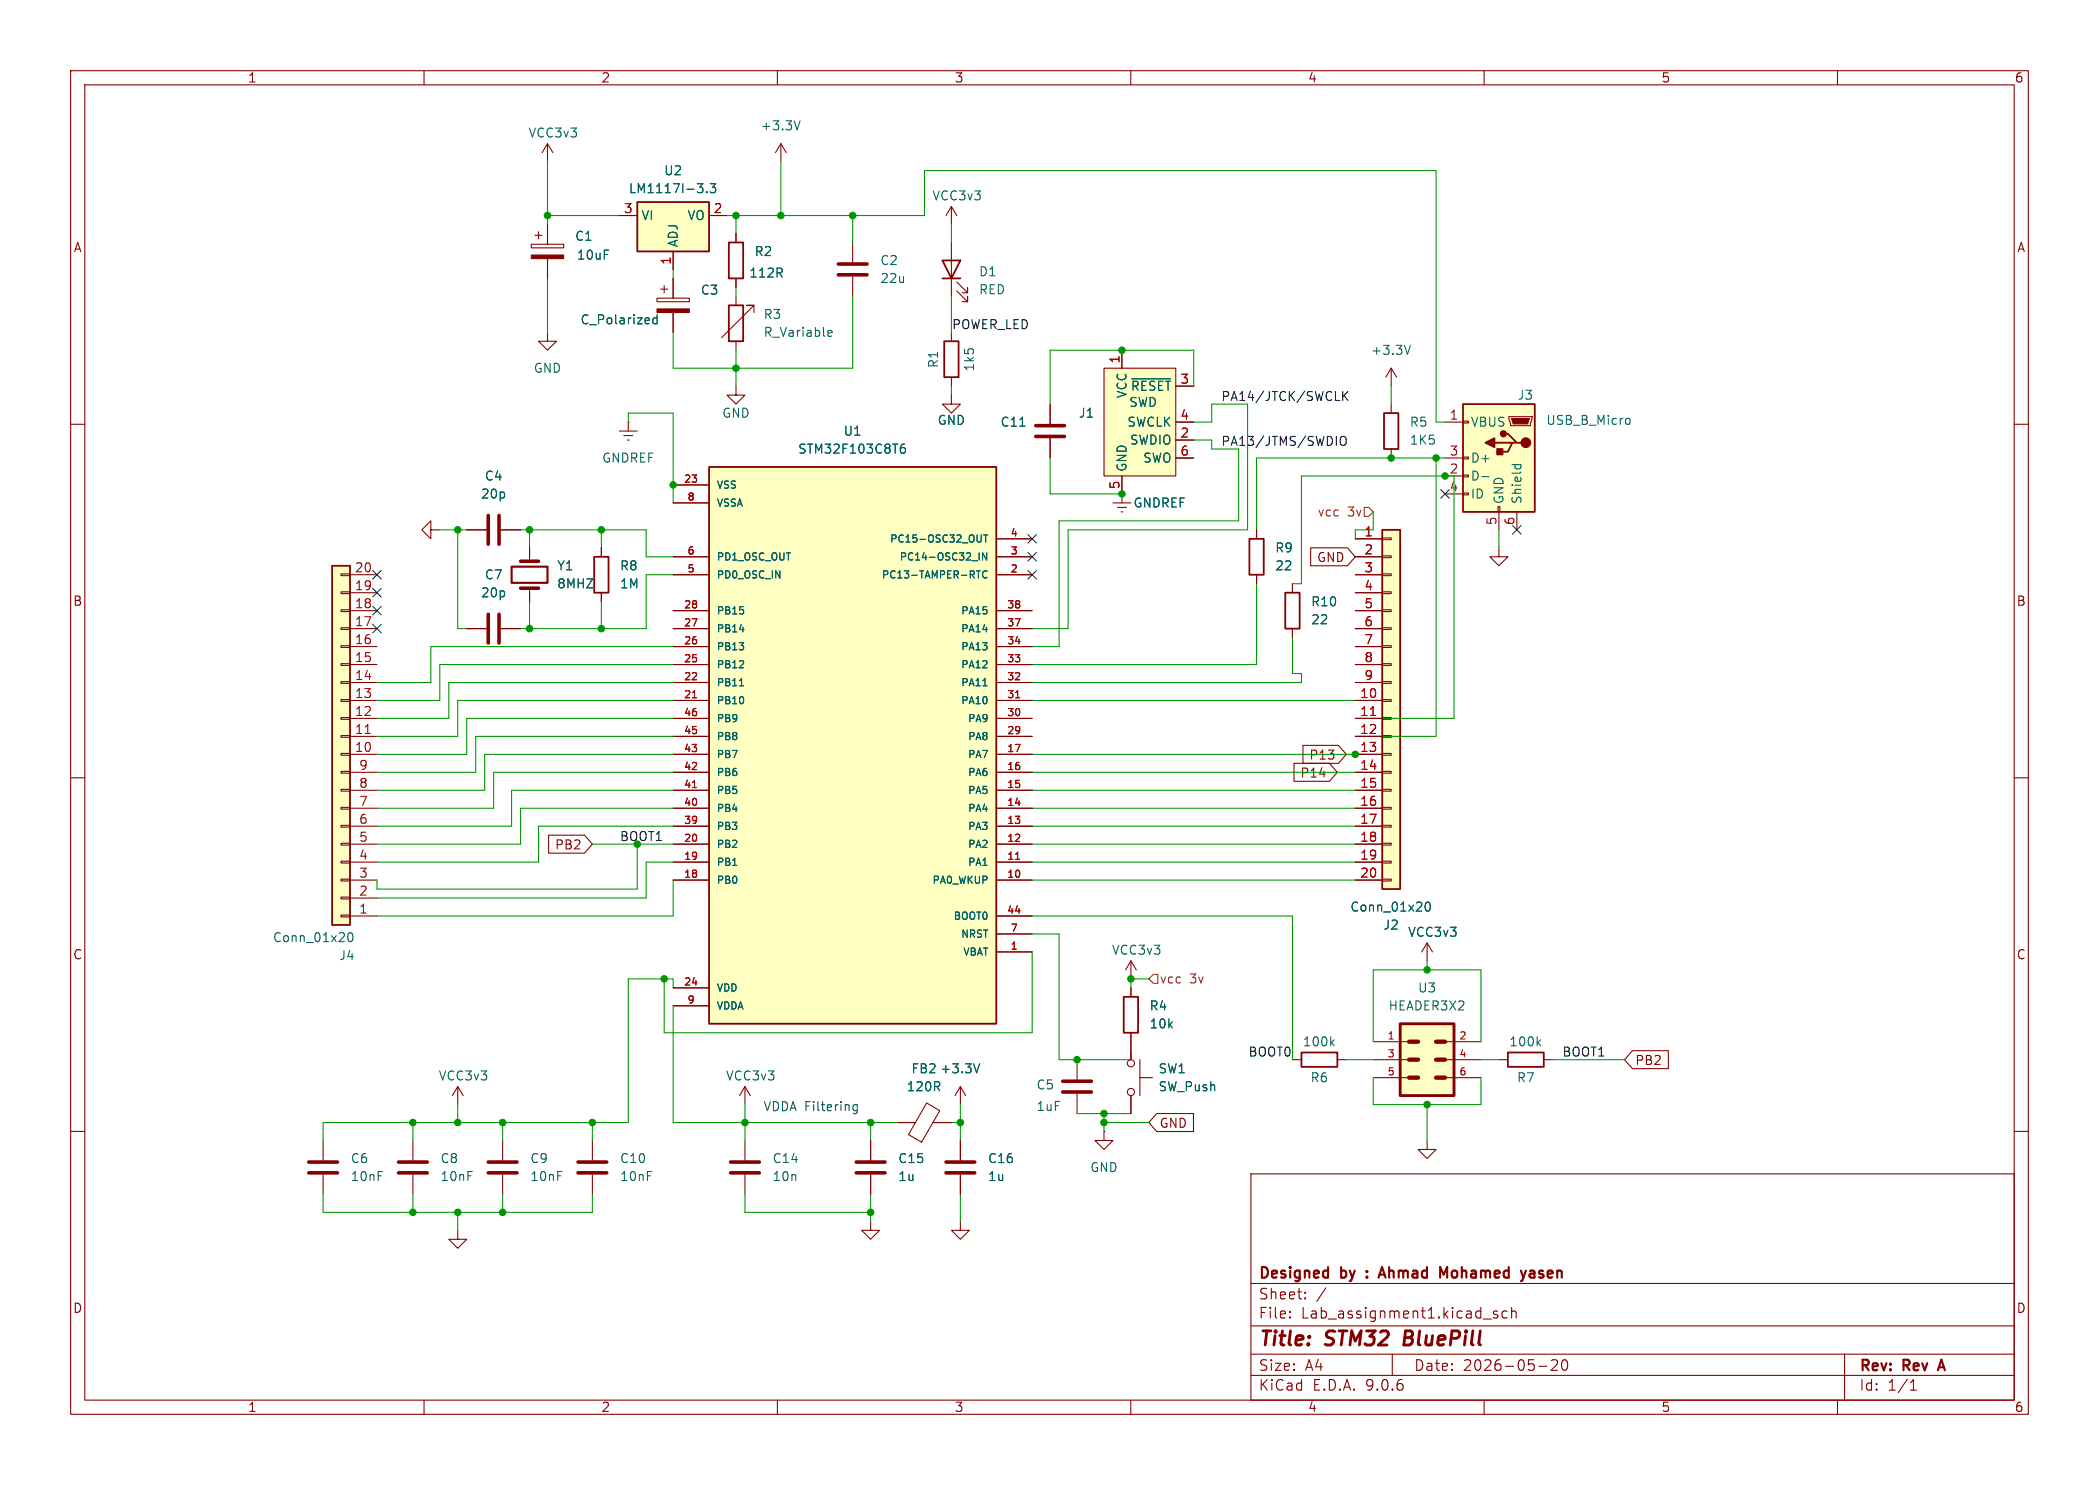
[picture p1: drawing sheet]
<svg xmlns="http://www.w3.org/2000/svg" width="297mm" height="210mm" viewBox="0 0 297 210" stroke-linecap="round" stroke-linejoin="round" font-family="sans-serif">
<g fill="none" stroke="#840000" stroke-width=".15">
<path d="M10 10h277v190h-277zM12 12h273v186h-273zM60 10v2M110 10v2M160 10v2M210 10v2M260 10v2M104.1 33v1.3M104.1 39.4v1.2M134.6 55.9v1.3h1.3l-1.3 1.2-1.3-1.2h1.3M148.6 57.2v2.7M10 60h2"/>
<path d="M85.1 77.5v1.2M148.6 62v2.8M177.8 74.9v1.3M285 60h2M66 88.9h2.8M70.9 88.9h2.8M85.1 83.8v1.3M177.8 81.3v1.3M10 110h2M285 110h2M201.9 133.4l-.7 1.2M201.9 133.4l.8 1.2"/>
<path d="M201.9 133.4v2.5M10 160h2M156.2 160v1.3h1.3l-1.3 1.3-1.3-1.3h1.3M156.2 160h.1M177 166h108v32h-108zM285 160h2M60 198v2M110 198v2M160 198v2M177 194.5h108M177 191.5h108M177 187.5h108"/>
<path d="M177 181.5h108M182.5 186.3h.1l-.1 .1M182.5 186.3v.1M182.5 185.5v.1M182.5 185.5h.1l-.1 .1M184.7 183.6v.1M184.7 183.6h-.1l.1 .1M184.7 182.8v.1M184.7 182.8h-.1l.1 .1M187.6 182.1l-1.3 2M197 191.5v3M210 198v2"/>
<path d="M211.9 185.5l-.4-.1-.2 .2 .1 .2 .5 .2 .1 .1-.1 .2-.2 .1-.4-.1M213.2 185.5l-.4-.1-.3 .3v.4l.2 .2 .1 .1 .4-.1M213.9 185.5a.37 .37 0 0 1 .6 .1v.8M213.9 184.9v1.5M217.7 193.2h1.2M219.5 192.4l.2-.1 .5 .1a.41 .41 0 0 1 .1 .5l-.8 .9h.9M221.1 192.4a.36 .36 0 0 1 .4-.1 .36 .36 0 0 1 .2 .3 .77 .77 0 0 1-.4 1.2 .91 .91 0 0 1-.2-1.4zM260 198v2M261 191.5v6.5M270.3 196.6h.9M270.3 195.5l.4-.4v1.5"/>
</g>
<g fill="none" stroke="#840000" stroke-width=".3">
<path d="M193.4 179.8v.1M193.4 179.8h.1l-.1 .1M193.4 179.8h-.1l.1 .1M203.8 179.2l.5 1.1 .5-1.1v1.5M216.5 179.8l.4-.1 .2 .2M193.4 180.5l.1 .1-.1 .1M193.4 180.5l-.1 .1 .1 .1M193.4 180.5v.2M195.1 180.7l.5-1.5 .5 1.5M195.2 180.3h.7M217.1 180l-.5 .1a.29 .29 0 0 0-.2 .3 .29 .29 0 0 0 .2 .3l.5-.1M274.3 193.4h.8"/>
<path d="M274.7 192.3l-.5 1.5"/>
</g>
<path d="M198.9 188.2l-.3 2h.8" fill="none" stroke="#840000" stroke-width=".4"/>
<path d="M103.1 34.3h2.1v5.1h-2.1zM84.1 78.7h2v5.1h-2zM176.8 76.2h2v5.1h-2z" fill="none" stroke="#840000" stroke-width=".25"/>
<path d="M146.6 60.2h4M146.6 61.7h4M69.1 86.9v4M70.6 86.9v4" fill="none" stroke="#840000" stroke-width=".51"/>
<path d="M144.3 60.3h.7" fill="none" stroke="#006464" stroke-width=".15"/>
<path d="M198.1 144.8h7.6v10.1h-7.6z" fill="#ffffc2"/>
<path d="M198.1 144.8h7.6v10.1h-7.6z" fill="none" stroke="#840000" stroke-width=".41"/>
<path d="M199.4 147.3h1.3M199.4 149.9h1.3M199.4 152.4h1.3M203.2 147.3h1.3M203.2 149.9h1.3M203.2 152.4h1.3" fill="none" stroke="#840000" stroke-width=".61"/>
<g fill="none" stroke="#840000" stroke-width=".15">
<path d="M152.4 149.9v2.8M152.4 154.7v2.8M160 147.3v2.6M160 154.9v2.6M161.3 152.4h1.8M161.3 149.9v5M182.9 149.9h1.2M189.2 149.9h1.3M194.3 147.3h5.1M194.3 149.9h5.1M194.3 152.4h5.1M204.5 147.3h5"/>
<path d="M204.5 149.9h5M204.5 152.4h5M135.9 161.3v2.8M135.9 166.1v2.8"/>
<circle cx="160" cy="154.4" r=".51"/>
<circle cx="160" cy="150.4" r=".51"/>
</g>
<path d="M150.4 152.9h4M150.4 154.4h4M133.9 164.3h4M133.9 165.9h4" fill="none" stroke="#840000" stroke-width=".51"/>
<path d="M184.1 148.8h5.1v2.1h-5.1z" fill="none" stroke="#840000" stroke-width=".25"/>
<path d="M188.4 147.4l.4 .5M188.8 147.1l-.5 .4" fill="none" stroke="#006464" stroke-width=".15"/>
<path d="M195.6 74.9h2.5v50.8h-2.5z" fill="#ffffc2"/>
<path d="M195.6 74.9h2.5v50.8h-2.5zM181.9 83.8h2v5.1h-2zM213.4 148.8h5v2.1h-5z" fill="none" stroke="#840000" stroke-width=".25"/>
<g fill="none" stroke="#840000" stroke-width=".15">
<path d="M95.2 39.4v2.8M110.5 20.3l-.8 1.3M110.5 20.3l.8 1.3M110.5 20.3v2.6M93 42.2h4.5v.5h-4.5zM93.5 40.9h1M94 40.4v1M95.2 44.2v2.8M191.8 76.2h3.8M191.8 78.7h3.8M195.6 76.1h1.2v.2h-1.2zM195.6 78.6h1.2v.3h-1.2z"/>
<path d="M182.9 82.6v1.2M182.9 88.9v1.3M191.8 81.3h3.8M191.8 83.8h3.8M191.8 86.4h3.8M191.8 88.9h3.8M191.8 91.4h3.8M191.8 94h3.8M191.8 96.5h3.8M191.8 99.1h3.8M195.6 81.2h1.2v.2h-1.2zM195.6 83.7h1.2v.2h-1.2z"/>
<path d="M195.6 86.2h1.2v.3h-1.2zM195.6 88.8h1.2v.2h-1.2zM195.6 91.3h1.2v.3h-1.2zM195.6 93.9h1.2v.2h-1.2zM195.6 96.4h1.2v.2h-1.2zM195.6 98.9h1.2v.3h-1.2zM191.8 101.6h3.8M191.8 104.1h3.8M191.8 106.7h3.8M191.8 109.2h3.8M191.8 111.8h3.8M191.8 114.3h3.8"/>
<path d="M191.8 116.8h3.8M191.8 119.4h3.8M195.6 101.5h1.2v.2h-1.2zM195.6 104h1.2v.3h-1.2zM195.6 106.6h1.2v.2h-1.2zM195.6 109.1h1.2v.2h-1.2zM195.6 111.6h1.2v.3h-1.2zM195.6 114.2h1.2v.2h-1.2zM195.6 116.7h1.2v.3h-1.2zM195.6 119.3h1.2v.2h-1.2zM191.8 121.9h3.8M191.8 124.5h3.8"/>
<path d="M195.6 121.8h1.2v.2h-1.2zM195.6 124.3h1.2v.3h-1.2zM105.4 153.7l-.8 1.2M105.4 153.7l.8 1.2M105.4 153.7v2.5M127 158.8h2.5M131.1 156l1.9 1.1-2.6 4.4-1.9-1zM132 158.8h2.6M212.1 149.9h1.3M218.4 149.9h1.3"/>
</g>
<path d="M193.9 101.2h.7" fill="none" stroke="#a90000" stroke-width=".15"/>
<path d="M113.2 17.1l-.4 1.3M93 44.5v1.3M93 45l-.4-.1-.2 .3v.3l.1 .2h.5M201.8 127.7l.2-.1a.69 .69 0 0 1 .3 1.1l-.2 .1a.69 .69 0 0 1-.3-1.1zM217.6 147.4l.4 .5M218 147.1l-.5 .4" fill="none" stroke="#006464" stroke-width=".15"/>
<path d="M93 43.7h4.5v.5h-4.5z" fill="#840000" stroke="#840000" stroke-width=".15"/>
<path d="M90.2 28.6h10.1v7h-10.1z" fill="#ffffc2"/>
<path d="M90.2 28.6h10.1v7h-10.1zM133.3 36.8h2.6l-1.3 2.6zM133.3 39.4h2.6M103.1 43.2h2.1v5.1h-2.1z" fill="none" stroke="#840000" stroke-width=".25"/>
<g fill="none" stroke="#840000" stroke-width=".15">
<path d="M87.6 30.5h2.6M95.2 35.6v2.5M100.3 30.5h2.6M134.6 29.2l-.7 1.3M134.6 29.2l.8 1.3M134.6 29.2v2.6M134.6 34.3v7.6M135.4 39.9l1.5 1.5v-.8v.8h-.8M77.5 47v1.3h1.2l-1.2 1.2-1.3-1.2h1.3M104.1 41.9v1.3M104.1 48.3v1.2M106.7 44.2v-1h-1h1l-4.6 4.6"/>
<path d="M135.4 41.1l1.5 1.6v-.8v.8h-.8M135.9 153.7l-.8 1.2M135.9 153.7l.8 1.2M135.9 153.7v2.5M123.2 172.7v1.3h1.3l-1.3 1.3-1.3-1.3h1.3M135.9 172.7v1.3h1.3l-1.3 1.3-1.3-1.3h1.3M201.9 161.3v1.3h1.3l-1.3 1.2-1.2-1.2h1.2"/>
</g>
<path d="M98.7 26h.8l-.5 .5M99.3 26.5l.2 .2v.3l-.2 .2M100 27.1v.1M100.5 26h.8l-.5 .5 .4 .1v.5l-.2 .1h-.3l-.2-.1M117.2 47.5h.5M117.2 46.8l.4-.1 .1 .1v.2l-.6 .1M138.6 150.4l-.4 1.3" fill="none" stroke="#006464" stroke-width=".15"/>
<path d="M207 57.2h10.2v15.2h-10.2z" fill="#ffffc2"/>
<path d="M133.6 48.3h2v5h-2zM195.8 58.4h2.1v5.1h-2.1zM207 57.2h10.2v15.2h-10.2zM211.5 62.6h2.5M212.7 61.3h.7l1.2 1.3h.7M214.6 62.6h-.6l-.6 1.3h-1.3M159 141h2v5.1h-2z" fill="none" stroke="#840000" stroke-width=".25"/>
<g fill="none" stroke="#840000" stroke-width=".15">
<path d="M75.2 34.5h4.6v.6h-4.6zM75.7 33.3h1M76.2 32.8v1M77.5 20.3l-.8 1.3M77.5 20.3l.7 1.3M77.5 20.3v2.6M77.5 31.8v2.7M77.5 36.6v2.8M120.6 34.3v2.8M120.6 39.1v2.8M88.9 59.7h.1M88.9 59.7v1.3"/>
<path d="M104.1 54.6v1.3h1.3l-1.3 1.3-1.2-1.3h1.2M134.6 47v1.3M134.6 53.3v1.3M196.8 52.1v2.5M196.8 57.2v1.2M196.8 52.1l-.7 1.2M196.8 52.1l.8 1.2M204.5 59.7h2.5M207 59.6h.8v.2h-.8zM213.5 58.9h3.3v.3l-.3 1h-2.8zM87.6 61h2.6M88.3 61.6h1.2"/>
<path d="M88.8 62.2h.2M157.5 71.1h2.5M158.1 71.8h1.3M158.6 72.4h.3M158.7 69.9h.1M158.7 69.9v1.2M196.8 63.5v1.3M204.5 64.8h2.5M204.5 67.3h2.5M204.5 69.9h2.5M207 64.6h.8v.3h-.8zM207 67.2h.8v.2h-.8z"/>
<path d="M207 69.7h.8v.3h-.8zM212 71.6h.2v.8h-.2zM212.1 77.5v1.2h1.3l-1.3 1.3-1.3-1.3h1.3M212.1 72.4v2.5M214.6 72.4v2.5M160 135.9v2.5M160 139.7v1.3M160 135.9l-.7 1.3M160 135.9l.8 1.3M160 146.1v1.2M105.4 161.3v2.8M105.4 166.1v2.8"/>
</g>
<g fill="#840000" stroke="#840000" stroke-width=".15">
<path d="M213.9 59.2h2.5l-.2 .7h-2.1z"/>
<path d="M75.2 36.1h4.6v.5h-4.6z"/>
</g>
<g fill="#840000" stroke="#840000" stroke-width=".25">
<path d="M211.8 63.5h.8v.8h-.8z"/>
<path d="M210.2 62.6l1.3-.6v1.2z"/>
<circle cx="215.9" cy="62.6" r=".63"/>
<circle cx="212.7" cy="61.3" r=".38"/>
</g>
<path d="M199.6 48.8l-.5 1.3M230.2 59.2h.3l.2 .2-.1 .5-.4 .1M209.7 67.4h1M213.9 65.7h1.3M214.4 65.7v.4M215.1 65.7l.1 .4" fill="none" stroke="#006464" stroke-width=".15"/>
<path d="M118.6 37.3h4.1M118.6 38.9h4.1M103.4 164.3h4M103.4 165.9h4" fill="none" stroke="#840000" stroke-width=".51"/>
<path d="M156.2 52.1h10.2v15.2h-10.2z" fill="#ffffc2"/>
<path d="M156.2 52.1h10.2v15.2h-10.2zM158.7 49.5v2.6M166.4 54.6h2.5M166.4 59.7h2.5M158.7 67.3v2.6M166.4 62.2h2.5M166.4 64.8h2.5M123.2 161.3v2.8M123.2 166.1v2.8" fill="none" stroke="#840000" stroke-width=".15"/>
<path d="M160.1 53.6h5.5" fill="none" stroke="#006464" stroke-width=".15"/>
<path d="M121.2 164.3h4M121.2 165.9h4" fill="none" stroke="#840000" stroke-width=".51"/>
<path d="M47 80h2.5v50.8h-2.5z" fill="#ffffc2"/>
<path d="M47 80h2.5v50.8h-2.5z" fill="none" stroke="#840000" stroke-width=".25"/>
<g fill="none" stroke="#840000" stroke-width=".15">
<path d="M61 74.9v-1.2l-1.3 1.2 1.3 1.3v-1.3h1.2M48.3 98.9h1.2v.3h-1.2zM48.3 96.4h1.2v.2h-1.2zM48.3 93.9h1.2v.2h-1.2zM48.3 91.3h1.2v.3h-1.2zM48.3 88.8h1.2v.2h-1.2zM48.3 86.2h1.2v.3h-1.2zM48.3 83.7h1.2v.2h-1.2zM48.3 81.2h1.2v.2h-1.2zM49.5 99.1h3.8M49.5 96.5h3.8M49.5 94h3.8"/>
<path d="M49.5 91.4h3.8M49.5 88.9h3.8M49.5 86.4h3.8M49.5 83.8h3.8M49.5 81.3h3.8M48.3 119.3h1.2v.2h-1.2zM48.3 116.7h1.2v.3h-1.2zM48.3 114.2h1.2v.2h-1.2zM48.3 111.6h1.2v.3h-1.2zM48.3 109.1h1.2v.2h-1.2zM48.3 106.6h1.2v.2h-1.2zM48.3 104h1.2v.3h-1.2z"/>
<path d="M48.3 101.5h1.2v.2h-1.2zM49.5 119.4h3.8M49.5 116.8h3.8M49.5 114.3h3.8M49.5 111.8h3.8M49.5 109.2h3.8M49.5 106.7h3.8M49.5 104.1h3.8M49.5 101.6h3.8M48.3 129.4h1.2v.3h-1.2zM48.3 126.9h1.2v.2h-1.2zM48.3 124.3h1.2v.3h-1.2z"/>
<path d="M48.3 121.8h1.2v.2h-1.2zM49.5 129.5h3.8M49.5 127h3.8M49.5 124.5h3.8M49.5 121.9h3.8M64.8 153.7l-.8 1.2M64.8 153.7l.7 1.2M64.8 153.7v2.5M58.4 161.3v2.8M58.4 166.1v2.8M64.8 174v1.3h1.2l-1.2 1.2-1.3-1.2h1.3"/>
</g>
<path d="M51.7 103.7h.7" fill="none" stroke="#a90000" stroke-width=".15"/>
<path d="M49.3 132l.2-.1a.69 .69 0 0 1 .3 1.1l-.2 .2a.69 .69 0 0 1-.3-1.2z" fill="none" stroke="#006464" stroke-width=".15"/>
<path d="M56.4 164.3h4.1M56.4 165.9h4.1" fill="none" stroke="#840000" stroke-width=".51"/>
<path d="M100.3 66h40.7v78.8h-40.7z" fill="#ffffc2"/>
<path d="M100.3 66h40.7v78.8h-40.7z" fill="none" stroke="#840000" stroke-width=".25"/>
<g fill="none" stroke="#840000" stroke-width=".15">
<path d="M77.5 31.8v2.7M77.5 36.6v2.8M87.6 30.5h2.6M95.2 35.6v2.5M95.2 39.4v2.8M100.3 30.5h2.6M104.1 33v1.3M104.1 39.4v1.2M95.2 44.2v2.8M148.6 57.2v2.7M158.7 49.5v2.6M166.4 54.6h2.5"/>
<path d="M166.4 59.7h2.5M66 74.9h2.8M70.9 74.9h2.8M74.9 77.5v1.9M85.1 77.5v1.2M95.2 78.7h5.1M95.2 71.1h5.1M95.2 68.6h5.1M141 78.7h5M141 76.2h5M148.6 62v2.8M158.7 69.9h.1"/>
<path d="M158.7 67.3v2.6M166.4 62.2h2.5M166.4 64.8h2.5M177.8 74.9v1.3M185.5 77.5h5.2l1.1 1.2-1.1 1.3h-5.2zM191.8 78.7h3.8M191.8 76.2h3.8M66 88.9h2.8M70.9 88.9h2.8M74.9 83.2v1.9M85.1 83.8v1.3M95.2 99.1h5.1"/>
<path d="M95.2 96.5h5.1M95.2 94h5.1M95.2 91.4h5.1M95.2 88.9h5.1M95.2 86.4h5.1M95.2 81.3h5.1M141 99.1h5M141 96.5h5M141 94h5M141 91.4h5M141 88.9h5M141 86.4h5"/>
<path d="M141 81.3h5M177.8 81.3v1.3M182.9 82.6v1.2M182.9 88.9v1.3M191.8 99.1h3.8M191.8 96.5h3.8M191.8 94h3.8M191.8 91.4h3.8M191.8 88.9h3.8M191.8 86.4h3.8M191.8 81.3h3.8M191.8 83.8h3.8"/>
<path d="M77.6 118.1h5.1l1.1 1.3-1.1 1.3h-5.1zM95.2 119.4h5.1M95.2 116.8h5.1M95.2 114.3h5.1M95.2 111.8h5.1M95.2 109.2h5.1M95.2 106.7h5.1M95.2 104.1h5.1M95.2 101.6h5.1M141 119.4h5M141 116.8h5M141 114.3h5"/>
<path d="M141 111.8h5M141 109.2h5M141 106.7h5M141 104.1h5M141 101.6h5M183.1 107.9h5l1.1 1.3-1.1 1.3h-5zM184.4 105.4h5l1.1 1.3-1.1 1.3h-5zM191.8 119.4h3.8M191.8 116.8h3.8M191.8 114.3h3.8M191.8 111.8h3.8M191.8 109.2h3.8"/>
<path d="M191.8 106.7h3.8M191.8 104.1h3.8M191.8 101.6h3.8M95.2 124.5h5.1M95.2 121.9h5.1M95.2 139.7h5.1M141 134.6h5M141 132.1h5M141 129.5h5M141 124.5h5M141 121.9h5M160 139.7v1.3"/>
<path d="M191.8 124.5h3.8M191.8 121.9h3.8M95.2 142.2h5.1M127 158.8h2.5M132.1 158.8h2.5M160 146.1v3.8M160 154.9v2.6M163.7 157.5h5.2v2.5h-5.2l-1.1-1.2zM231 148.6h5.1v2.5h-5.1l-1.1-1.2zM45.7 161.3v2.8M45.7 166.1v2.8M71.1 161.3v2.8"/>
<path d="M71.1 166.1v2.8M83.8 161.3v2.8M83.8 166.1v2.8M123.2 161.3v2.8M123.2 166.1v2.8M135.9 161.3v2.8M135.9 166.1v2.8"/>
</g>
<path d="M98 98.7h.6M143.7 98.7h.6M98 111.4h.6M193.9 101.2h.7M143.7 121.5h.6" fill="none" stroke="#a90000" stroke-width=".15"/>
<g fill="none" stroke="#006464" stroke-width=".15">
<path d="M98.7 26h.8l-.5 .5M99.3 26.5l.2 .2v.3l-.2 .2M100 27.1v.1M100.5 26h.8l-.5 .5 .4 .1v.5l-.2 .1h-.3l-.2-.1M93 44.5v1.3M93 45l-.4-.1-.2 .3v.3l.1 .2h.5M160.1 53.6h5.5M127.4 63.5l.2-.2h.3l.2 .2v.3l-.2 .3-.4-.1-.1-.2M128 62.8a.5 .5 0 0 0-.6 .6M138.5 78.2v1M138.8 75.6v.9l-.2 .2M139.2 75.6h.6"/>
<path d="M139.5 75.6v1.1M139.6 78.2v1l-.6-1v1M144.3 60.3h.7M104.6 97h.6M104.6 89h.7M138.2 80.7h.5M138.5 80.7v1M139.1 97h.6M139.7 80.8a.48 .48 0 0 0-.7 .4 .48 .48 0 0 0 .5 .5l.2-.1M103.7 122.4h.6M201.8 127.7l.2-.1a.69 .69 0 0 1 .3 1.1l-.2 .1a.69 .69 0 0 1-.3-1.1zM138.6 150.4l-.4 1.3"/>
</g>
<path d="M69.1 72.9v4.1M70.6 72.9v4.1M73.7 79.4h2.5M73.7 83.2h2.5M43.7 164.3h4.1M43.7 165.9h4.1M69.1 164.3h4.1M69.1 165.9h4.1M81.8 164.3h4.1M81.8 165.9h4.1" fill="none" stroke="#840000" stroke-width=".51"/>
<path d="M72.4 80.1h5.1v2.3h-5.1z" fill="none" stroke="#840000" stroke-width=".3"/>
<path d="M193 71.8h.7l.6 .6-.6 .6h-.7zM163.2 137.8h.6v1.3h-.6l-.6-.7z" fill="none" stroke="#725600" stroke-width=".15"/>
<path d="M189 56.6h.6M190 55.4v1.2M190.2 55.9l.5 .7M190.7 55.4l-.7 .7M189.7 61.9a.43 .43 0 0 1 .5-.2 .43 .43 0 0 1 .3 .4v.5a.42 .42 0 0 1-.4 .4 .42 .42 0 0 1-.5-.4z" fill="none" stroke="#0f0f0f" stroke-width=".15"/>
<g fill="none" stroke="#009600" stroke-width=".15">
<path d="M77.5 30.5h10.1M77.5 22.9v8.9M77.5 39.4v7.6M95.2 38.1v1.3M102.9 30.5h27.9v-6.4h72.4v35.6h1.3M104.1 30.5v2.5M110.5 22.9v7.6M120.6 30.5v3.8M134.6 31.8v2.5M88.9 59.7v-1.3h6.3v12.7M104.1 40.6v1.3M104.1 49.5v5.1"/>
<path d="M120.6 41.9v10.2h-25.4v-5.1M134.6 41.9v5.1M134.6 54.6v1.3M168.9 59.7h2.5v-2.5h5.1v17.7h-25.4v14h-5.1M168.9 54.6v-5.1h-20.3v7.7M196.8 54.6v2.6M62.2 74.9h3.8M64.8 74.9v14h1.2M73.7 74.9h17.7v3.8h3.8M74.9 74.9v2.6M85.1 74.9v2.6M148.6 64.8v5.1h10.1"/>
<path d="M168.9 62.2h2.5v1.3h3.9v10.2h-25.4v17.7h-3.9M194.3 72.4v2.5h-2.5v1.3M203.2 64.8v39.3h-11.4M204.5 64.8h-26.7v10.1M204.5 67.3h-20.4v15.3h-1.2M205.7 67.3v34.3h-13.9M212.1 74.9v2.6M74.9 85.1v3.8M85.1 85.1v3.8M95.2 94h-33v5.1h-8.9M95.2 99.1h-30.4v5h-11.5M95.2 91.4h-34.2v5.1h-7.7"/>
<path d="M95.2 96.5h-31.7v5.1h-10.2M95.2 81.3h-3.8v7.6h-17.7M146 99.1h45.8M177.8 82.6v11.4h-31.8M182.9 90.2v5.1h1.2v1.2h-38.1M83.8 119.4h11.4M90.2 119.4v6.3h-36.9v-1.2M95.2 106.7h-26.6v5.1h-15.3M95.2 111.8h-22.8v5h-19.1M95.2 114.3h-21.5v5.1h-20.4M95.2 104.1h-27.9v5.1h-14M95.2 109.2h-25.4v5.1h-16.5"/>
<path d="M95.2 101.6h-29.2v5.1h-12.7M95.2 116.8h-19v5.1h-22.9M146 111.8h45.8M146 119.4h45.8M146 109.2h45.8M146 106.7h47M146 116.8h45.8M146 114.3h45.8M95.2 124.5v5h-41.9M95.2 121.9h-3.8v5.1h-38.1M95.2 139.7v-1.3h-6.3v20.4h-43.2v2.5M146 129.5h36.9v20.4"/>
<path d="M146 132.1h3.9v17.8h10.1v-1.3M146 134.6v11.5h-52v-7.7M146 121.9h45.8M146 124.5h45.8M162.6 138.4h-2.6v1.3M201.9 135.9v1.3M58.4 158.8v2.5M64.8 156.2v2.6M71.1 158.8v2.5M83.8 158.8v2.5M95.2 142.2v16.6h31.8M105.4 156.2v5.1"/>
<path d="M123.2 158.8v2.5M134.6 158.8h1.3M135.9 156.2v5.1M152.4 157.5h7.6M156.2 157.5v2.5M156.2 158.8h6.4M190.5 149.9h3.8M194.3 147.3v-10.1h15.2v10.1M194.3 152.4v3.8h15.2v-3.8M201.9 156.2v5.1M209.5 149.9h2.6M219.7 149.9h10.2"/>
<path d="M45.7 168.9v2.6h38.1v-2.6M58.4 168.9v2.6M64.8 171.5v2.5M71.1 168.9v2.6M105.4 168.9v2.6h17.8M123.2 168.9v3.8M135.9 168.9v3.8"/>
</g>
<g fill="none" stroke="#000084" stroke-width=".15">
<path d="M145.4 78.1l1.3 1.2M145.4 75.6l1.3 1.2M146.7 78.1l-1.3 1.2M146.7 75.6l-1.3 1.2M203.9 69.2l1.2 1.3M205.1 69.2l-1.2 1.3M214 74.3l1.2 1.2M215.2 74.3l-1.2 1.2M52.7 83.2l1.2 1.2M52.7 85.8l1.2 1.2M52.7 80.7l1.2 1.2M52.7 88.3l1.2 1.2"/>
<path d="M53.9 83.2l-1.2 1.2M53.9 85.8l-1.2 1.2M53.9 80.7l-1.2 1.2M53.9 88.3l-1.2 1.2M145.4 80.7l1.3 1.2M146.7 80.7l-1.3 1.2"/>
</g>
<path d="M121.3 156.2v1l-.2 .3-.3-.1M121.3 156.3l-.4-.1-.2 .3v.3l.1 .2h.5" fill="none" stroke="#0000c2" stroke-width=".15"/>
<g fill="#009600" stroke="#009600" stroke-width=".15">
<circle cx="191.8" cy="106.7" r=".46"/>
<circle cx="201.9" cy="137.2" r=".46"/>
<circle cx="201.9" cy="156.2" r=".46"/>
<circle cx="204.5" cy="67.3" r=".46"/>
<circle cx="203.2" cy="64.8" r=".46"/>
<circle cx="196.8" cy="64.8" r=".46"/>
<circle cx="158.7" cy="69.9" r=".46"/>
<circle cx="152.4" cy="149.9" r=".46"/>
<circle cx="156.2" cy="157.5" r=".46"/>
<circle cx="135.9" cy="158.8" r=".46"/>
<circle cx="156.2" cy="158.8" r=".46"/>
<circle cx="160" cy="138.4" r=".46"/>
<circle cx="95.2" cy="68.6" r=".46"/>
<circle cx="158.7" cy="49.5" r=".46"/>
<circle cx="120.6" cy="30.5" r=".46"/>
<circle cx="110.5" cy="30.5" r=".46"/>
<circle cx="94" cy="138.4" r=".46"/>
<circle cx="71.1" cy="171.5" r=".46"/>
<circle cx="83.8" cy="158.8" r=".46"/>
<circle cx="105.4" cy="158.8" r=".46"/>
<circle cx="123.2" cy="171.5" r=".46"/>
<circle cx="123.2" cy="158.8" r=".46"/>
<circle cx="64.8" cy="74.9" r=".46"/>
<circle cx="90.2" cy="119.4" r=".46"/>
<circle cx="58.4" cy="171.5" r=".46"/>
<circle cx="64.8" cy="171.5" r=".46"/>
<circle cx="64.8" cy="158.8" r=".46"/>
<circle cx="58.4" cy="158.8" r=".46"/>
<circle cx="71.1" cy="158.8" r=".46"/>
<circle cx="85.1" cy="74.9" r=".46"/>
<circle cx="74.9" cy="74.9" r=".46"/>
<circle cx="85.1" cy="88.9" r=".46"/>
<circle cx="74.9" cy="88.9" r=".46"/>
<circle cx="104.1" cy="30.5" r=".46"/>
<circle cx="104.1" cy="52.1" r=".46"/>
<circle cx="77.5" cy="30.5" r=".46"/>
</g>
<g font-size="2.8" fill="#840000">
<text x="178" y="190.9">Title:</text>
<text x="187.7" y="190.9">STM32</text>
<text x="199.5" y="190.9">BluePill</text>
</g>
<g font-size="2.1" fill="#840000">
<text x="178" y="184">Sheet:</text>
<text x="178" y="181.2">Designed</text>
<text x="189.8" y="181.2">by</text>
<text x="196.5" y="181.2">Ahmad</text>
<text x="205.6" y="181.2">Mohamed</text>
<text x="217.8" y="181.2">yasen</text>
<text x="178" y="186.7">File:</text>
<text x="184.1" y="186.7">Lab_assignment1.kicad_sch</text>
<text x="178" y="196.9">KiCad</text>
<text x="178" y="194.1">Size:</text>
<text x="184.7" y="194.1">A4</text>
<text x="185.7" y="196.9">E.D.A.</text>
<text x="193.3" y="196.9">9.0.6</text>
<text x="200" y="194.1">Date:</text>
<text x="207" y="194.1">2026-05-20</text>
<text x="263" y="194.3">Rev:</text>
<text x="263" y="196.9">Id:</text>
<text x="267.1" y="196.9">1/1</text>
<text x="269.4" y="194.3">Rev</text>
<text x="275.1" y="194.3">A</text>
</g>
<g font-size="1.8" fill="#840000">
<text x="35" y="11.9">1</text>
<text x="85" y="11.9">2</text>
<text x="135" y="11.9">3</text>
<text x="185" y="11.9">4</text>
<text x="235" y="11.9">5</text>
<text x="285" y="11.9">6</text>
<text x="10.3" y="35.9">A</text>
<text x="285.3" y="35.9">A</text>
<text x="186.3" y="79.7">GND</text>
<text x="10.3" y="85.9">B</text>
<text x="285.3" y="85.9">B</text>
<text x="185.2" y="107.6">P13</text>
<text x="183.9" y="110.2">P14</text>
<text x="78.4" y="120.3">PB2</text>
<text x="10.3" y="135.9">C</text>
<text x="285.3" y="135.9">C</text>
<text x="231.3" y="150.8">PB2</text>
<text x="164" y="159.7">GND</text>
<text x="10.3" y="185.9">D</text>
<text x="285.3" y="185.9">D</text>
<text x="35" y="199.9">1</text>
<text x="85" y="199.9">2</text>
<text x="135" y="199.9">3</text>
<text x="185" y="199.9">4</text>
<text x="235" y="199.9">5</text>
<text x="285" y="199.9">6</text>
</g>
<g font-size="1.8" fill="#006464">
<text x="74.7" y="19.7">VCC3v3</text>
<text x="107.5" y="18.6">+3.3V</text>
<text x="88.9" y="27.5">LM1117I-3.3</text>
<text x="93.9" y="25">U2</text>
<text x="131.8" y="28.5">VCC3v3</text>
<text x="81.3" y="34.3">C1</text>
<text x="90.7" y="31.3">VI</text>
<text x="96.1" y="35.1" transform="rotate(-90 96.1 35.1)">ADJ</text>
<text x="97.2" y="31.3">VO</text>
<text x="81.5" y="36.9">10uF</text>
<text x="99.1" y="41.9">C3</text>
<text x="105.9" y="39.5">112R</text>
<text x="106.7" y="36.4">R2</text>
<text x="124.5" y="37.7">C2</text>
<text x="124.5" y="40.2">22u</text>
<text x="138.4" y="39.3">D1</text>
<text x="138.4" y="41.8">RED</text>
<text x="82.1" y="46.1">C_Polarized</text>
<text x="108" y="45.3">R3</text>
<text x="108" y="47.9">R_Variable</text>
<text x="75.4" y="52.9">GND</text>
<text x="132.9" y="52.1" transform="rotate(-90 132.9 52.1)">R1</text>
<text x="138" y="52.6" transform="rotate(-90 138 52.6)">1k5</text>
<text x="193.9" y="50.4">+3.3V</text>
<text x="102.1" y="59.3">GND</text>
<text x="152.6" y="59.3">J1</text>
<text x="159.6" y="56.4" transform="rotate(-90 159.6 56.4)">VCC</text>
<text x="159.7" y="57.8">SWD</text>
<text x="159.9" y="55.5">~{RESET}</text>
<text x="214.6" y="56.7">J3</text>
<text x="85.1" y="65.6">GNDREF</text>
<text x="112.8" y="64.4">STM32F103C8T6</text>
<text x="119.3" y="61.8">U1</text>
<text x="132.6" y="60.3">GND</text>
<text x="141.5" y="60.6">C11</text>
<text x="159.4" y="60.6">SWCLK</text>
<text x="159.8" y="63.1">SWDIO</text>
<text x="161.7" y="65.6">SWO</text>
<text x="199.4" y="60.6">R5</text>
<text x="199.4" y="63.1">1K5</text>
<text x="208" y="60.6">VBUS</text>
<text x="208" y="65.6">D+</text>
<text x="218.7" y="60.3">USB_B_Micro</text>
<text x="68" y="70.7">20p</text>
<text x="68.5" y="68.2">C4</text>
<text x="159.6" y="66.8" transform="rotate(-90 159.6 66.8)">GND</text>
<text x="160.3" y="72">GNDREF</text>
<text x="208" y="68.2">D-</text>
<text x="208" y="70.7">ID</text>
<text x="213" y="71.4" transform="rotate(-90 213 71.4)">GND</text>
<text x="215.5" y="71.4" transform="rotate(-90 215.5 71.4)">Shield</text>
<text x="68.5" y="82.1">C7</text>
<text x="78.7" y="80.9">Y1</text>
<text x="78.7" y="83.4">8MHZ</text>
<text x="87.6" y="80.9">R8</text>
<text x="87.6" y="83.4">1M</text>
<text x="180.3" y="78.3">R9</text>
<text x="180.3" y="80.9">22</text>
<text x="68" y="84.7">20p</text>
<text x="185.4" y="86">R10</text>
<text x="185.4" y="88.5">22</text>
<text x="191" y="129.1">Conn_01x20</text>
<text x="195.7" y="131.7">J2</text>
<text x="38.5" y="133.5">Conn_01x20</text>
<text x="47.9" y="136">J4</text>
<text x="157.2" y="135.2">VCC3v3</text>
<text x="199.1" y="132.7">VCC3v3</text>
<text x="162.6" y="143.1">R4</text>
<text x="196.4" y="143.1">HEADER3X2</text>
<text x="200.6" y="140.6">U3</text>
<text x="162.6" y="145.6">10k</text>
<text x="184.3" y="148.2">100k</text>
<text x="213.5" y="148.2">100k</text>
<text x="62" y="153">VCC3v3</text>
<text x="102.6" y="153">VCC3v3</text>
<text x="128.2" y="154.5">120R</text>
<text x="128.9" y="152">FB2 +3.3V</text>
<text x="146.6" y="154.3">C5</text>
<text x="163.8" y="152">SW1</text>
<text x="163.8" y="154.5">SW_Push</text>
<text x="185.3" y="153.3">R6</text>
<text x="214.6" y="153.3">R7</text>
<text x="146.6" y="157.3">1uF</text>
<text x="49.5" y="164.7">C6</text>
<text x="49.5" y="167.2">10nF</text>
<text x="62.2" y="164.7">C8</text>
<text x="62.2" y="167.2">10nF</text>
<text x="74.9" y="164.7">C9</text>
<text x="74.9" y="167.2">10nF</text>
<text x="87.6" y="164.7">C10</text>
<text x="87.6" y="167.2">10nF</text>
<text x="109.2" y="164.7">C14</text>
<text x="109.2" y="167.2">10n</text>
<text x="127" y="167.2">1u</text>
<text x="127" y="164.7">C15</text>
<text x="139.7" y="167.2">1u</text>
<text x="139.7" y="164.7">C16</text>
<text x="154.2" y="166">GND</text>
</g>
<g font-size="1.8" fill="#a90000">
<text x="88.2" y="30.2">3</text>
<text x="100.9" y="30.2">2</text>
<text x="95" y="37.5" transform="rotate(-90 95 37.5)">1</text>
<text x="158.5" y="51.5" transform="rotate(-90 158.5 51.5)">1</text>
<text x="166.9" y="54.4">3</text>
<text x="166.9" y="59.4">4</text>
<text x="205" y="59.4">1</text>
<text x="166.9" y="62">2</text>
<text x="166.9" y="64.5">6</text>
<text x="205" y="64.5">3</text>
<text x="158.5" y="69.3" transform="rotate(-90 158.5 69.3)">5</text>
<text x="205" y="69.6">4</text>
<text x="193" y="75.9">1</text>
<text x="211.8" y="74.4" transform="rotate(-90 211.8 74.4)">5</text>
<text x="214.4" y="74.4" transform="rotate(-90 214.4 74.4)">6</text>
<text x="50.1" y="83.6">19</text>
<text x="50.1" y="81">20</text>
<text x="193" y="78.5">2</text>
<text x="193" y="81">3</text>
<text x="193" y="83.6">4</text>
<text x="50.1" y="88.6">17</text>
<text x="50.1" y="86.1">18</text>
<text x="193" y="86.1">5</text>
<text x="193" y="88.6">6</text>
<text x="50.1" y="93.7">15</text>
<text x="50.1" y="91.2">16</text>
<text x="193" y="91.2">7</text>
<text x="193" y="93.7">8</text>
<text x="50.1" y="101.3">12</text>
<text x="50.1" y="98.8">13</text>
<text x="50.1" y="96.3">14</text>
<text x="192.4" y="98.8">10</text>
<text x="192.4" y="101.3">11</text>
<text x="193" y="96.3">9</text>
<text x="50.1" y="106.4">10</text>
<text x="50.1" y="103.9">11</text>
<text x="192.4" y="103.9">12</text>
<text x="192.4" y="106.4">13</text>
<text x="50.7" y="111.5">8</text>
<text x="50.7" y="109">9</text>
<text x="192.4" y="109">14</text>
<text x="192.4" y="111.5">15</text>
<text x="50.7" y="119.1">5</text>
<text x="50.7" y="116.6">6</text>
<text x="50.7" y="114">7</text>
<text x="192.4" y="114">16</text>
<text x="192.4" y="116.6">17</text>
<text x="192.4" y="119.1">18</text>
<text x="50.7" y="124.2">3</text>
<text x="50.7" y="121.7">4</text>
<text x="192.4" y="121.7">19</text>
<text x="192.4" y="124.2">20</text>
<text x="50.7" y="129.3">1</text>
<text x="50.7" y="126.7">2</text>
</g>
<g font-size="1.8" fill="#0f0f0f">
<text x="134.6" y="46.6">POWER_LED</text>
<text x="172.7" y="56.8">PA14/JTCK/SWCLK</text>
<text x="172.7" y="63.2">PA13/JTMS/SWDIO</text>
<text x="87.6" y="119">BOOT1</text>
<text x="176.6" y="149.5">BOOT0</text>
<text x="221" y="149.5">BOOT1</text>
</g>
<text font-size="1.8" fill="#009600" x="205" y="67.1">2</text>
<g font-size="1.8" fill="#725600">
<text x="186.4" y="73.3">vcc</text>
<text x="190.7" y="73.3">3v</text>
<text x="164" y="139.3">vcc</text>
<text x="168.3" y="139.3">3v</text>
</g>
<text font-size="1.8" fill="#0000c2" x="107.9" y="157.2">VDDA Filtering</text>
<g font-size="1.4" fill="#a90000">
<text x="96.7" y="68.3">23</text>
<text x="97.2" y="70.9">8</text>
<text x="142.9" y="75.9">4</text>
<text x="97.2" y="81">5</text>
<text x="97.2" y="78.5">6</text>
<text x="142.9" y="81">2</text>
<text x="142.9" y="78.5">3</text>
<text x="96.7" y="88.6">27</text>
<text x="96.7" y="86.1">28</text>
<text x="142.4" y="88.6">37</text>
<text x="142.4" y="86.1">38</text>
<text x="96.7" y="93.7">25</text>
<text x="96.7" y="91.2">26</text>
<text x="142.4" y="93.7">33</text>
<text x="142.4" y="91.2">34</text>
<text x="96.7" y="101.3">46</text>
<text x="96.7" y="98.8">21</text>
<text x="96.7" y="96.3">22</text>
<text x="142.4" y="101.3">30</text>
<text x="142.4" y="98.8">31</text>
<text x="142.4" y="96.3">32</text>
<text x="96.7" y="106.4">43</text>
<text x="96.7" y="103.9">45</text>
<text x="142.4" y="106.4">17</text>
<text x="142.4" y="103.9">29</text>
<text x="96.7" y="111.5">41</text>
<text x="96.7" y="109">42</text>
<text x="142.4" y="111.5">15</text>
<text x="142.4" y="109">16</text>
<text x="96.7" y="119.1">20</text>
<text x="96.7" y="116.6">39</text>
<text x="96.7" y="114">40</text>
<text x="142.4" y="119.1">12</text>
<text x="142.4" y="116.6">13</text>
<text x="142.4" y="114">14</text>
<text x="96.7" y="124.2">18</text>
<text x="96.7" y="121.7">19</text>
<text x="142.4" y="124.2">10</text>
<text x="142.4" y="121.7">11</text>
<text x="142.4" y="129.3">44</text>
<text x="142.9" y="131.8">7</text>
<text x="142.9" y="134.4">1</text>
<text x="96.7" y="139.4">24</text>
<text x="97.2" y="142">9</text>
<text x="196.2" y="147.1">1</text>
<text x="196.2" y="149.6">3</text>
<text x="206.4" y="147.1">2</text>
<text x="206.4" y="149.6">4</text>
<text x="196.2" y="152.1">5</text>
<text x="206.4" y="152.1">6</text>
</g>
<g font-size="1.4" fill="#006464">
<text x="101.3" y="71.9">VSSA</text>
<text x="101.3" y="69.3">VSS</text>
<text x="125.8" y="76.9">PC15-OSC32_OUT</text>
<text x="101.3" y="82">PD0_OSC_IN</text>
<text x="101.3" y="79.5">PD1_OSC_OUT</text>
<text x="124.7" y="82">PC13-TAMPER-RTC</text>
<text x="127.2" y="79.5">PC14-OSC32_IN</text>
<text x="101.3" y="89.6">PB14</text>
<text x="101.3" y="87.1">PB15</text>
<text x="135.9" y="89.6">PA14</text>
<text x="135.9" y="87.1">PA15</text>
<text x="101.3" y="94.7">PB12</text>
<text x="101.3" y="92.2">PB13</text>
<text x="135.9" y="94.7">PA12</text>
<text x="135.9" y="92.2">PA13</text>
<text x="101.3" y="99.8">PB10</text>
<text x="101.3" y="97.3">PB11</text>
<text x="135.9" y="99.8">PA10</text>
<text x="135.9" y="97.3">PA11</text>
<text x="101.3" y="107.4">PB7</text>
<text x="101.3" y="104.9">PB8</text>
<text x="101.3" y="102.3">PB9</text>
<text x="136.8" y="107.4">PA7</text>
<text x="136.8" y="104.9">PA8</text>
<text x="136.8" y="102.3">PA9</text>
<text x="101.3" y="112.5">PB5</text>
<text x="101.3" y="110">PB6</text>
<text x="136.8" y="112.5">PA5</text>
<text x="136.8" y="110">PA6</text>
<text x="101.3" y="117.6">PB3</text>
<text x="101.3" y="115">PB4</text>
<text x="136.8" y="117.6">PA3</text>
<text x="136.8" y="115">PA4</text>
<text x="101.3" y="125.2">PB0</text>
<text x="101.3" y="122.7">PB1</text>
<text x="101.3" y="120.1">PB2</text>
<text x="131.8" y="125.2">PA0_WKUP</text>
<text x="136.8" y="122.7">PA1</text>
<text x="136.8" y="120.1">PA2</text>
<text x="134.8" y="130.3">BOOT0</text>
<text x="135.9" y="132.8">NRST</text>
<text x="136.2" y="135.4">VBAT</text>
<text x="101.3" y="143">VDDA</text>
<text x="101.3" y="140.4">VDD</text>
</g>
</svg>
